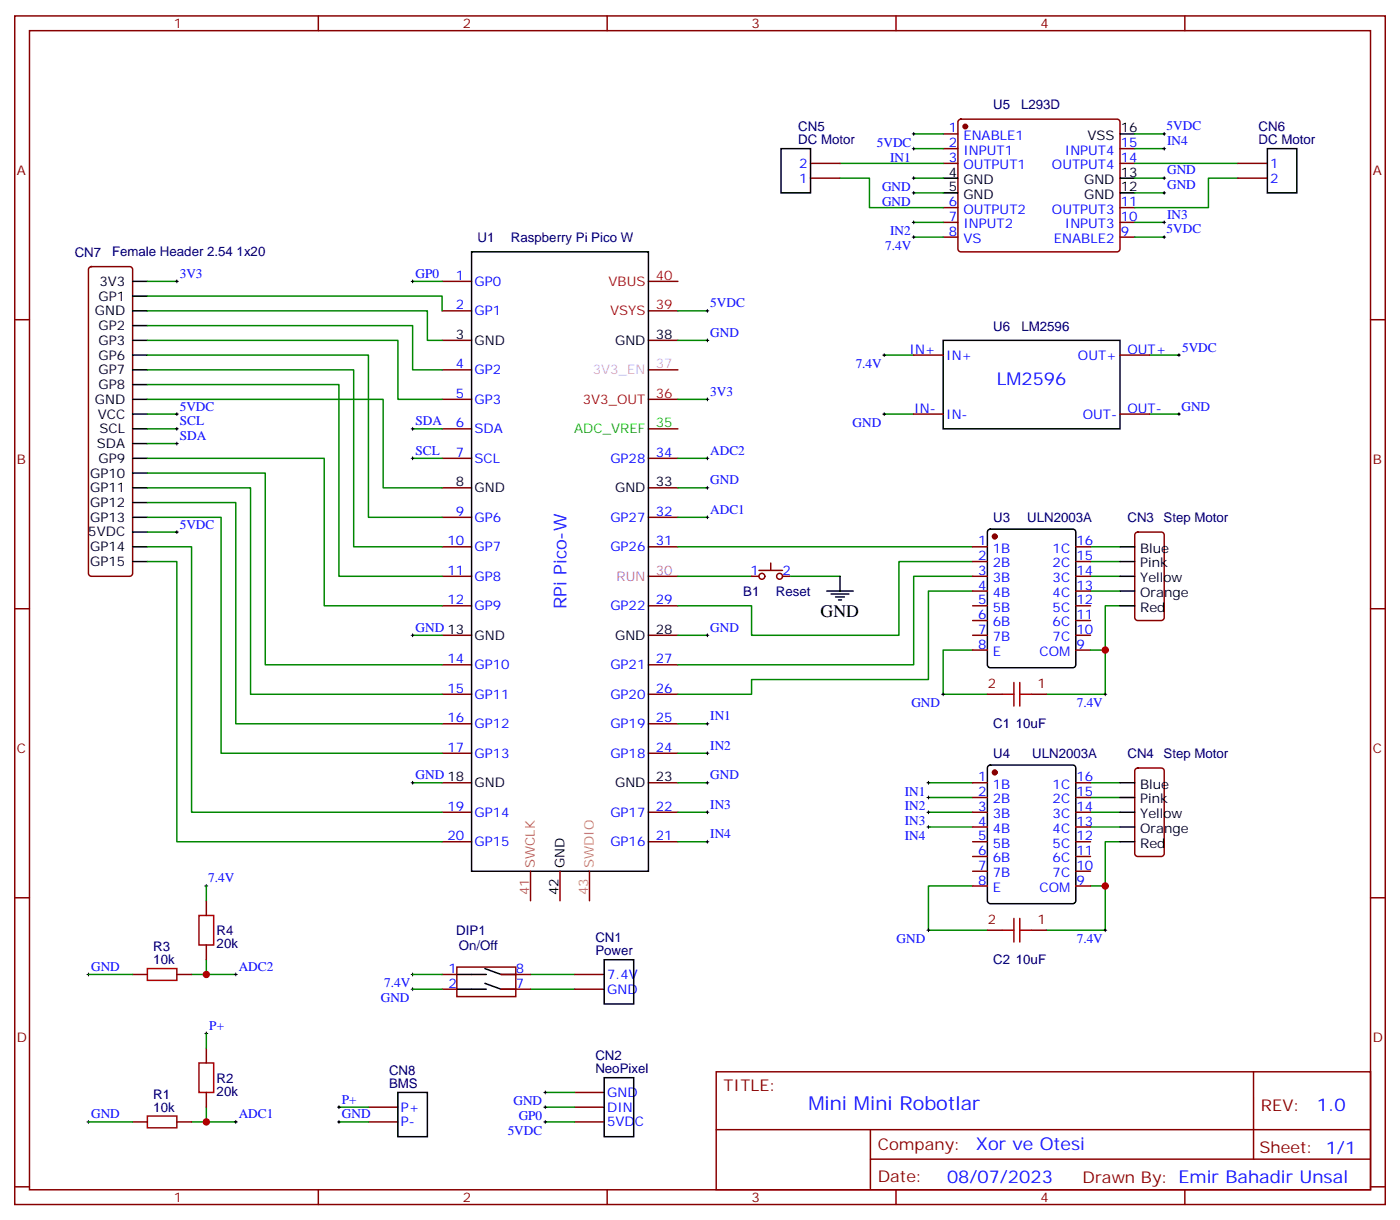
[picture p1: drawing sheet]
<svg xmlns="http://www.w3.org/2000/svg" width="335mm" height="292mm" viewBox="0 0 335 292" stroke-linecap="round" stroke-linejoin="round" font-family="sans-serif">
<g fill="none" stroke="#008700" stroke-width=".35">
<path d="M201.1 39.1h24.7M218.7 32h7.1M218.7 35.6h7.1M271.6 32h7.1M271.6 35.6h7.1M271.6 39.1h24.7M201.1 42.6h7v7.1h17.7M218.7 56.7h7.1M218.7 53.2h7.1M218.7 42.6h7.1M218.7 46.1h7.1M271.6 56.7h7.1"/>
<path d="M271.6 53.2h7.1M271.6 42.6h7.1M271.6 46.1h7.1M296.3 42.6h-7v7.1h-17.7M35.3 70.8h70.5v3.6M35.3 74.4h67v7h3.5M35.3 77.9h63.5v10.6h7M35.3 67.3h7M98.8 67.3h7M162.3 74.4h7M35.3 81.4h59.9v14.1h10.6M35.3 95.5h56.4v21.2h14.1"/>
<path d="M35.3 84.9h52.9v38.9h17.6M35.3 88.5h49.4v42.3h21.1M35.3 92h45.8v45.9h24.7M35.3 99.1h7M162.3 81.4h7M162.3 95.5h7M211.7 99.1h7M211.7 84.9h7M275.2 99.1h7M275.2 84.9h7M35.3 113.2h28.2v45.8h42.3M35.3 116.7h24.7v49.4h45.8"/>
<path d="M35.3 109.6h42.3v35.3h28.2M35.3 102.6h7M35.3 106.1h7M98.8 102.6h7M98.8 109.6h7M162.3 109.6h7M162.3 116.7h7M35.3 120.2h21.1v52.9h49.4M35.3 123.8h17.6v56.4h52.9M35.3 130.8h10.6v63.5h59.9M35.3 134.3h7v67.1h63.5M35.3 127.3h7"/>
<path d="M162.3 137.9h17.6M162.3 130.8h70.5M162.3 123.8h7M189.1 137.9h12M232.8 134.3h-17.6v17.7h-35.3v-7.1h-17.6M232.8 137.9h-14.1v21.1h-56.4M261.1 130.8h7M261.1 134.3h7M261.1 137.9h7M98.8 152h7M162.3 152h7M232.8 155.5h-7v10.6h10.6"/>
<path d="M232.8 141.4h-10.6v21.2h-42.3v3.5h-17.6M261.1 141.4h7M264.6 155.5v10.6h-14.1M268.1 144.9h-3.5v10.6h-3.5M162.3 173.1h7M98.8 187.3h7M162.3 187.3h7M162.3 194.3h7M162.3 180.2h7M222.2 187.3h10.6M222.2 190.8h10.6M222.2 194.3h10.6"/>
<path d="M222.2 197.8h10.6M261.1 187.3h7M261.1 190.8h7M261.1 194.3h7M261.1 197.8h7M49.4 211.9v3.6M162.3 201.4h7M232.8 211.9h-10.6v10.6h14.2M264.6 211.9v10.6h-14.1M268.1 201.4h-3.5v10.5h-3.5M21.2 233.1h10.5M49.4 229.6v3.5h-3.5"/>
<path d="M49.4 233.1h7M98.8 236.6h7M98.8 233.1h7M127 236.6h10.6M127 233.1h10.6M49.4 247.2v3.6M21.2 268.4h10.5M49.4 264.9v3.5h-3.5M49.4 268.4h7M81.1 264.9h7.1M81.1 268.4h7.1M130.5 261.3h7.1"/>
<path d="M130.5 264.9h7.1M130.5 268.4h7.1"/>
</g>
<g fill="none" stroke="#000" stroke-width=".35">
<path d="M187 35.6h7v10.5h-7zM268.1 32h3.5M303.4 35.6h7v10.5h-7zM225.8 42.6h3.5M225.8 46.1h3.5M268.1 42.6h3.5M268.1 46.1h3.5M31.7 77.9h3.6M31.7 74.4h3.6M31.7 70.8h3.6M31.7 67.3h3.6M112.9 60.3h42.3v148.1h-42.3z"/>
<path d="M31.7 99.1h3.6M31.7 95.5h3.6M31.7 92h3.6M31.7 88.5h3.6M31.7 84.9h3.6M31.7 81.4h3.6M225.8 81.4h42.3v21.2h-42.3zM31.7 116.7h3.6M31.7 113.2h3.6M31.7 109.6h3.6M31.7 106.1h3.6M31.7 102.6h3.6"/>
<path d="M31.7 134.3h3.6M31.7 130.8h3.6M31.7 127.3h3.6M31.7 123.8h3.6M31.7 120.2h3.6M201.1 137.9v3.5M236.6 126.8l.5-.2h19.7a.71 .71 0 0 1 .7 .7v31.7a.76 .76 0 0 1-.7 .7h-19.7a.76 .76 0 0 1-.7-.7v-31.7zM268.1 134.3h3.5M268.1 130.8h3.5M268.1 137.9h3.5M197.9 141.4h6.4M199 142.1h4.2"/>
<path d="M200 142.8h2.1M200.7 143.5h.7M268.1 141.4h3.5M268.1 144.9h3.5M236.6 183.2l.5-.2h19.7a.71 .71 0 0 1 .7 .7v31.8a.76 .76 0 0 1-.7 .7h-19.7a.76 .76 0 0 1-.7-.7v-31.8zM268.1 187.3h3.5M268.1 190.8h3.5M268.1 194.3h3.5M268.1 197.8h3.5M268.1 201.4h3.5M109.4 233.1h7M109.4 236.6h7"/>
<path d="M116.1 231.7l3.8 1.4h3.6M116.1 235.2l3.8 1.4h3.6M144.6 229.6h7.1v10.6h-7.1zM144.6 257.8h7.1v14.1h-7.1zM95.2 261.3h7.1v10.6h-7.1z"/>
</g>
<g fill="none" stroke="#870000" stroke-width=".35">
<path d="M3.5 3.8h328.1v284.3h-328.1zM7.1 7.3h321v277.3h-321zM76.2 3.8v3.5M145.3 3.8v3.5M214.5 3.8v3.5M283.6 3.8v3.5M194 39.1h7.1M225.8 32h3.5M225.8 35.6h3.5M225.8 39.1h3.5M229.5 28.7l.5-.2h37.4a.71 .71 0 0 1 .7 .7v30.3a.76 .76 0 0 1-.7 .8h-37.4a.76 .76 0 0 1-.7-.8v-30.3zM268.1 35.6h3.5"/>
<path d="M268.1 39.1h3.5M296.3 39.1h7.1M194 42.6h7.1M225.8 49.7h3.5M225.8 53.2h3.5M225.8 56.7h3.5M268.1 49.7h3.5M268.1 53.2h3.5M268.1 56.7h3.5M296.3 42.6h7.1M3.5 76.5h3.6M21.4 64l.5-.2h9.1a.71 .71 0 0 1 .7 .7v72.7a.76 .76 0 0 1-.7 .7h-9.1a.76 .76 0 0 1-.7-.7v-72.7z"/>
<path d="M105.8 67.3h7.1M105.8 74.4h7.1M155.2 67.3h7.1M155.2 74.4h7.1M328.1 76.5h3.5M105.8 81.4h7.1M105.8 88.5h7.1M105.8 95.5h7.1M155.2 81.4h7.1M155.2 88.5h7.1M155.2 95.5h7.1M218.7 99.1h7.1"/>
<path d="M218.7 84.9h7.1M268.1 99.1h7.1M268.1 84.9h7.1M105.8 102.6h7.1M105.8 109.6h7.1M105.8 116.7h7.1M155.2 102.6h7.1M155.2 109.6h7.1M155.2 116.7h7.1M105.8 123.8h7.1M105.8 130.8h7.1M105.8 137.9h7.1"/>
<path d="M155.2 123.8h7.1M155.2 130.8h7.1M155.2 137.9h7.1M179.9 137.9h1.8M181.7 136.5h5.6M184.5 134.7v1.8M187.3 137.9h1.8M232.8 130.8h3.6M232.8 137.9h3.6M232.8 134.3h3.6M257.5 130.8h3.6M257.5 137.9h3.6"/>
<path d="M257.5 134.3h3.6M271.9 127.5l.4-.2h5.7a.71 .71 0 0 1 .7 .7v19.7a.76 .76 0 0 1-.7 .7h-5.7a.76 .76 0 0 1-.7-.7v-19.7zM3.5 145.6h3.6M105.8 144.9h7.1M105.8 152h7.1M105.8 159h7.1M155.2 144.9h7.1M155.2 152h7.1M155.2 159h7.1M232.8 144.9h3.6M232.8 152h3.6M232.8 141.4h3.6"/>
<path d="M232.8 148.4h3.6M232.8 155.5h3.6M257.5 144.9h3.6M257.5 152h3.6M257.5 141.4h3.6M257.5 148.4h3.6M257.5 155.5h3.6M328.1 145.6h3.5M105.8 166.1h7.1M105.8 173.1h7.1M155.2 166.1h7.1M155.2 173.1h7.1"/>
<path d="M236.4 166.1h3.5M246.9 166.1h3.6M105.8 180.2h7.1M105.8 187.3h7.1M105.8 194.3h7.1M155.2 180.2h7.1M155.2 187.3h7.1M155.2 194.3h7.1M232.8 187.3h3.6M232.8 194.3h3.6M232.8 190.8h3.6M232.8 197.8h3.6"/>
<path d="M257.5 187.3h3.6M257.5 194.3h3.6M257.5 190.8h3.6M257.5 197.8h3.6M271.9 183.9l.4-.2h5.7a.71 .71 0 0 1 .7 .7v19.8a.76 .76 0 0 1-.7 .7h-5.7a.76 .76 0 0 1-.7-.7v-19.8zM3.5 214.8h3.6M49.4 215.5v3.5M105.8 201.4h7.1M127 208.4v7.1M134.1 208.4v7.1M141.1 208.4v7.1M155.2 201.4h7.1"/>
<path d="M232.8 201.4h3.6M232.8 204.9h3.6M232.8 208.4h3.6M232.8 211.9h3.6M257.5 201.4h3.6M257.5 204.9h3.6M257.5 208.4h3.6M257.5 211.9h3.6M328.1 214.8h3.5M31.7 233.1h3.6M42.3 233.1h3.6M49.4 226.1v3.5"/>
<path d="M105.8 236.6h3.6M105.8 233.1h3.6M109.4 231.4h14.1v7h-14.1zM119.9 236.6h7.1M119.9 233.1h7.1M137.6 236.6h7M137.6 233.1h7M236.4 222.5h3.5M246.9 222.5h3.6M49.4 250.8v3.5M171.4 256.4h156.7v28.2h-156.7zM300.1 256.4v20.9"/>
<path d="M31.7 268.4h3.6M42.3 268.4h3.6M49.4 261.3v3.6M88.2 264.9h7M88.2 268.4h7M137.6 261.3h7M137.6 264.9h7M137.6 268.4h7M171.5 270.2h156.5M208.4 277.3h119.6M208.4 270.2v14.2M3.5 283.9h3.6"/>
<path d="M76.2 284.6v3.5M145.3 284.6v3.5M214.5 284.6v3.5M283.6 284.6v3.5M328.1 283.9h3.5"/>
<circle cx="182.4" cy="137.9" r=".71"/>
<circle cx="186.6" cy="137.9" r=".71"/>
</g>
<g fill="none" stroke="#000" stroke-width=".24">
<path d="M218.4 32h.7M218.4 35.6h.7M218.7 31.7v.7M218.7 35.2v.7M278.3 32h.7M278.3 35.6h.7M278.7 31.7v.7M278.7 35.2v.7M218.4 56.7h.7M218.4 53.2h.7M218.4 42.6h.7M218.4 46.1h.7"/>
<path d="M218.7 42.3v.7M218.7 45.8v.7M218.7 52.8v.8M218.7 56.4v.7M278.3 56.7h.7M278.3 53.2h.7M278.3 42.6h.7M278.3 46.1h.7M278.7 42.3v.7M278.7 45.8v.7M278.7 52.8v.8M278.7 56.4v.7"/>
<path d="M42 67.3h.7M42.3 67v.7M98.4 67.3h.7M98.8 67v.7M169 74.4h.7M169.3 74v.7M42 99.1h.7M42.3 98.7v.7M169 81.4h.7M169 95.5h.7M169.3 81.1v.7M169.3 95.2v.7"/>
<path d="M211.3 99.1h.7M211.3 84.9h.7M211.7 84.6v.7M211.7 98.7v.7M281.9 99.1h.7M281.9 84.9h.7M282.2 84.6v.7M282.2 98.7v.7M42 102.6h.7M42 106.1h.7M42.3 102.2v.7M42.3 105.8v.7"/>
<path d="M98.4 102.6h.7M98.4 109.6h.7M98.8 102.2v.7M98.8 109.3v.7M169 109.6h.7M169 116.7h.7M169.3 109.3v.7M169.3 116.3v.8M42 127.3h.7M42.3 126.9v.7M169 123.8h.7M169.3 123.4v.7"/>
<path d="M98.4 152h.7M98.8 151.6v.7M169 152h.7M169.3 151.6v.7M169 173.1h.7M169.3 172.8v.7M169.3 179.8v.8M225.4 166.1h.7M225.8 165.7v.7M264.2 166.1h.7M264.6 165.7v.7M98.4 187.3h.7"/>
<path d="M98.8 186.9v.7M169 180.2h.7M169 194.3h.7M169 187.3h.7M169.3 186.9v.7M169.3 194v.7M221.9 194.3h.7M221.9 187.3h.7M221.9 190.8h.7M221.9 197.8h.7M222.2 186.9v.7M222.2 190.4v.7"/>
<path d="M222.2 194v.7M222.2 197.5v.7M49 211.9h.7M49.4 211.6v.7M169 201.4h.7M169.3 201v.7M20.8 233.1h.7M21.2 232.8v.7M56.1 233.1h.7M56.4 232.8v.7M98.4 233.1h.7M98.4 236.6h.7"/>
<path d="M98.8 232.8v.7M98.8 236.3v.7M221.9 222.5h.7M222.2 222.2v.7M264.2 222.5h.7M264.6 222.2v.7M49 247.2h.7M49.4 246.9v.7M20.8 268.4h.7M21.2 268v.7M56.1 268.4h.7M56.4 268v.7"/>
<path d="M80.8 264.9h.7M80.8 268.4h.7M81.1 264.5v.7M81.1 268v.7M130.2 264.9h.7M130.2 268.4h.7M130.2 261.3h.7M130.5 261v.7M130.5 264.5v.7M130.5 268v.7"/>
</g>
<g fill="#870000" stroke="#870000" stroke-width=".35">
<circle cx="231.1" cy="30.3" r=".53"/>
<circle cx="238.1" cy="128.3" r=".53"/>
<circle cx="238.1" cy="184.8" r=".53"/>
</g>
<path d="M239.9 166.1h2.8M242.7 163.3v5.6M244.1 163.3v5.6M244.1 166.1h2.8M47.6 219h3.6v7.1h-3.6zM242.7 219.7v5.7M244.1 219.7v5.7M35.3 231.7h7v2.8h-7zM239.9 222.5h2.8M244.1 222.5h2.8M47.6 254.3h3.6v7h-3.6zM35.3 267h7v2.8h-7z" fill="none" stroke="#a10000" stroke-width=".35"/>
<g fill="#c00">
<circle cx="264.6" cy="211.9" r=".88"/>
<circle cx="264.6" cy="155.5" r=".88"/>
<circle cx="49.4" cy="233.1" r=".88"/>
<circle cx="49.4" cy="268.4" r=".88"/>
</g>
<text font-size="4.6" fill="#00f" x="193.5" y="265.4">Mini Mini Robotlar</text>
<g font-size="4.2" fill="#00f">
<text x="238.6" y="92">LM2596</text>
<text x="135.6" y="145.7" transform="rotate(-90 135.6 145.7)">RPi Pico-W</text>
<text x="315.2" y="265.7">1.0</text>
<text x="233.6" y="275.2">Xor ve Otesi</text>
<text x="226.7" y="283">08/07/2023</text>
</g>
<text font-size="4.2" x="196.4" y="147.6">GND</text>
<g font-size="3.9" fill="#800">
<text x="173.2" y="261">TITLE:</text>
<text x="301.8" y="265.7">REV:</text>
<text x="210.1" y="275.2">Company:</text>
<text x="301.5" y="275.8">Sheet: 1/1</text>
<text x="210.1" y="282.9">Date:</text>
<text x="259.2" y="282.9">Drawn By: Emir Bahadir Unsal</text>
</g>
<g font-size="3.2" fill="#800">
<text x="41.6" y="6.8">1</text>
<text x="110.8" y="6.8">2</text>
<text x="179.9" y="6.8">3</text>
<text x="249.1" y="6.8">4</text>
<text x="4.1" y="41.9">A</text>
<text x="328.6" y="41.9">A</text>
<text x="4.1" y="111.1">B</text>
<text x="328.6" y="111.1">B</text>
<text x="236.5" y="164.7">2</text>
<text x="248.4" y="164.7">1</text>
<text x="4.1" y="180.2">C</text>
<text x="328.6" y="180.2">C</text>
<text x="236.5" y="221.1">2</text>
<text x="248.4" y="221.1">1</text>
<text x="4.1" y="249.3">D</text>
<text x="328.6" y="249.3">D</text>
<text x="41.6" y="287.6">1</text>
<text x="110.8" y="287.6">2</text>
<text x="179.9" y="287.6">3</text>
<text x="249.1" y="287.6">4</text>
</g>
<g font-size="3.2" fill="#000080">
<text x="237.8" y="26.2">U5</text>
<text x="244.4" y="26.2">L293D</text>
<text x="191.1" y="34.5">DC Motor</text>
<text x="191.1" y="31.4">CN5</text>
<text x="301.3" y="34.5">DC Motor</text>
<text x="301.3" y="31.3">CN6</text>
<text x="114.3" y="57.9">U1</text>
<text x="122.3" y="57.9">Raspberry Pi Pico W</text>
<text x="17.9" y="61.4">CN7</text>
<text x="26.8" y="61.3">Female Header 2.54 1x20</text>
<text x="237.8" y="79.1">U6</text>
<text x="244.5" y="79.1">LM2596</text>
<text x="237.8" y="124.9">U3</text>
<text x="245.9" y="124.9">ULN2003A</text>
<text x="269.9" y="124.9">CN3</text>
<text x="278.5" y="124.9">Step Motor</text>
<text x="177.9" y="142.6">B1</text>
<text x="185.7" y="142.6">Reset</text>
<text x="237.8" y="174.3">C1</text>
<text x="243.2" y="174.3">10uF</text>
<text x="237.8" y="181.3">U4</text>
<text x="247.1" y="181.3">ULN2003A</text>
<text x="269.9" y="181.3">CN4</text>
<text x="278.5" y="181.3">Step Motor</text>
<text x="36.7" y="227.5">R3</text>
<text x="51.9" y="226.9">20k</text>
<text x="51.9" y="223.7">R4</text>
<text x="109.2" y="223.7">DIP1</text>
<text x="109.8" y="227.3">On/Off</text>
<text x="142.5" y="225.3">CN1</text>
<text x="36.7" y="230.6">10k</text>
<text x="142.5" y="228.5">Power</text>
<text x="237.8" y="230.7">C2</text>
<text x="243.2" y="230.7">10uF</text>
<text x="93.1" y="257.1">CN8</text>
<text x="142.5" y="256.8">NeoPixel</text>
<text x="142.5" y="253.5">CN2</text>
<text x="36.7" y="262.9">R1</text>
<text x="51.9" y="262.1">20k</text>
<text x="51.9" y="259">R2</text>
<text x="93.1" y="260.3">BMS</text>
<text x="36.7" y="265.9">10k</text>
</g>
<g font-size="3.2" fill="#00f">
<text x="209.9" y="35.2">5VDC</text>
<text x="227.1" y="31.7">1</text>
<text x="227.1" y="35.2">2</text>
<text x="230.6" y="33.4">ENABLE1</text>
<text x="268.3" y="35.2">15</text>
<text x="279.3" y="31.2">5VDC</text>
<text x="279.4" y="34.7">IN4</text>
<text x="191.3" y="40.1">2</text>
<text x="213.1" y="38.7">IN1</text>
<text x="227.1" y="38.7">3</text>
<text x="230.6" y="37">INPUT1</text>
<text x="230.6" y="40.5">OUTPUT1</text>
<text x="251.8" y="40.5">OUTPUT4</text>
<text x="254.9" y="37">INPUT4</text>
<text x="268.3" y="38.7">14</text>
<text x="279.4" y="41.7">GND</text>
<text x="304.1" y="40.1">1</text>
<text x="191.3" y="43.7">1</text>
<text x="211.2" y="45.7">GND</text>
<text x="279.4" y="45.3">GND</text>
<text x="304.1" y="43.7">2</text>
<text x="211.2" y="49.2">GND</text>
<text x="227.1" y="49.3">6</text>
<text x="227.1" y="52.8">7</text>
<text x="230.6" y="51.1">OUTPUT2</text>
<text x="251.8" y="51.1">OUTPUT3</text>
<text x="268.3" y="52.8">10</text>
<text x="268.3" y="49.3">11</text>
<text x="279.4" y="52.3">IN3</text>
<text x="211.9" y="59.8">7.4V</text>
<text x="213.1" y="56.3">IN2</text>
<text x="227.1" y="56.4">8</text>
<text x="230.6" y="54.6">INPUT2</text>
<text x="230.6" y="58.1">VS</text>
<text x="252.3" y="58.1">ENABLE2</text>
<text x="254.9" y="54.6">INPUT3</text>
<text x="268.3" y="56.4">9</text>
<text x="279.3" y="55.8">5VDC</text>
<text x="43" y="66.4">3V3</text>
<text x="99.5" y="66.4">GP0</text>
<text x="109.1" y="67">1</text>
<text x="113.6" y="68.4">GP0</text>
<text x="109.1" y="74">2</text>
<text x="113.6" y="75.4">GP1</text>
<text x="170" y="73.5">5VDC</text>
<text x="170" y="80.5">GND</text>
<text x="109.1" y="88.1">4</text>
<text x="113.6" y="89.5">GP2</text>
<text x="204.8" y="88.1">7.4V</text>
<text x="217.7" y="84.6">IN+</text>
<text x="226.5" y="86">IN+</text>
<text x="258" y="86">OUT+</text>
<text x="269.9" y="84.6">OUT+</text>
<text x="283" y="84.1">5VDC</text>
<text x="109.1" y="95.2">5</text>
<text x="170" y="94.7">3V3</text>
<text x="43" y="101.7">SCL</text>
<text x="43" y="98.2">5VDC</text>
<text x="99.5" y="101.7">SDA</text>
<text x="113.6" y="96.6">GP3</text>
<text x="218.9" y="98.7">IN-</text>
<text x="226.5" y="100.1">IN-</text>
<text x="259.2" y="100.1">OUT-</text>
<text x="269.9" y="98.7">OUT-</text>
<text x="282.8" y="98.2">GND</text>
<text x="43" y="105.2">SDA</text>
<text x="109.1" y="102.2">6</text>
<text x="113.6" y="103.6">SDA</text>
<text x="204.1" y="102.2">GND</text>
<text x="99.5" y="108.8">SCL</text>
<text x="109.1" y="109.3">7</text>
<text x="113.6" y="110.7">SCL</text>
<text x="146.1" y="110.7">GP28</text>
<text x="157" y="109.3">34</text>
<text x="170" y="108.8">ADC2</text>
<text x="170" y="115.8">GND</text>
<text x="109.1" y="123.4">9</text>
<text x="113.6" y="124.8">GP6</text>
<text x="146.1" y="124.8">GP27</text>
<text x="157" y="123.4">32</text>
<text x="170" y="122.9">ADC1</text>
<text x="43" y="126.5">5VDC</text>
<text x="107.1" y="130.5">10</text>
<text x="113.6" y="131.9">GP7</text>
<text x="146.1" y="131.9">GP26</text>
<text x="157" y="130.5">31</text>
<text x="234.2" y="130.5">1</text>
<text x="257.7" y="130.5">16</text>
<text x="107.1" y="137.5">11</text>
<text x="179.7" y="137.5">1</text>
<text x="187.3" y="137.5">2</text>
<text x="234.2" y="134">2</text>
<text x="234.2" y="137.5">3</text>
<text x="237.7" y="132.2">1B</text>
<text x="237.7" y="135.7">2B</text>
<text x="252" y="135.7">2C</text>
<text x="252" y="132.2">1C</text>
<text x="257.7" y="137.5">14</text>
<text x="257.7" y="134">15</text>
<text x="113.6" y="138.9">GP8</text>
<text x="234.2" y="141">4</text>
<text x="237.7" y="139.3">3B</text>
<text x="237.7" y="142.8">4B</text>
<text x="252" y="142.8">4C</text>
<text x="252" y="139.3">3C</text>
<text x="257.7" y="141">13</text>
<text x="107.1" y="144.6">12</text>
<text x="113.6" y="146">GP9</text>
<text x="146.1" y="146">GP22</text>
<text x="157" y="144.6">29</text>
<text x="234.2" y="144.6">5</text>
<text x="234.2" y="148.1">6</text>
<text x="237.7" y="146.3">5B</text>
<text x="237.7" y="149.9">6B</text>
<text x="252" y="149.9">6C</text>
<text x="252" y="146.3">5C</text>
<text x="257.7" y="148.1">11</text>
<text x="257.7" y="144.6">12</text>
<text x="99.5" y="151.1">GND 13</text>
<text x="170" y="151.1">GND</text>
<text x="234.2" y="151.6">7</text>
<text x="234.2" y="155.2">8</text>
<text x="237.7" y="153.4">7B</text>
<text x="252" y="153.4">7C</text>
<text x="257.7" y="155.2">9</text>
<text x="257.7" y="151.6">10</text>
<text x="107.1" y="158.7">14</text>
<text x="113.6" y="160.1">GP10</text>
<text x="146.1" y="160.1">GP21</text>
<text x="157" y="158.7">27</text>
<text x="237.7" y="156.9">E</text>
<text x="248.8" y="156.9">COM</text>
<text x="107.1" y="165.7">15</text>
<text x="113.6" y="167.1">GP11</text>
<text x="146.1" y="167.1">GP20</text>
<text x="157" y="165.7">26</text>
<text x="107.1" y="172.8">16</text>
<text x="157" y="172.8">25</text>
<text x="170" y="172.3">IN1</text>
<text x="218.2" y="169.2">GND</text>
<text x="257.8" y="169.2">7.4V</text>
<text x="107.1" y="179.8">17</text>
<text x="113.6" y="174.2">GP12</text>
<text x="146.1" y="174.2">GP19</text>
<text x="157" y="179.8">24</text>
<text x="170" y="179.3">IN2</text>
<text x="113.6" y="181.3">GP13</text>
<text x="146.1" y="181.3">GP18</text>
<text x="99.5" y="186.4">GND 18</text>
<text x="170" y="186.4">GND</text>
<text x="216.6" y="190.4">IN1</text>
<text x="234.2" y="186.9">1</text>
<text x="234.2" y="190.4">2</text>
<text x="237.7" y="188.7">1B</text>
<text x="252" y="188.7">1C</text>
<text x="257.7" y="190.4">15</text>
<text x="257.7" y="186.9">16</text>
<text x="107.1" y="194">19</text>
<text x="113.6" y="195.4">GP14</text>
<text x="146.1" y="195.4">GP17</text>
<text x="157" y="194">22</text>
<text x="170" y="193.4">IN3</text>
<text x="216.6" y="193.9">IN2</text>
<text x="216.6" y="197.4">IN3</text>
<text x="234.2" y="194">3</text>
<text x="234.2" y="197.5">4</text>
<text x="237.7" y="192.2">2B</text>
<text x="237.7" y="195.7">3B</text>
<text x="252" y="195.7">3C</text>
<text x="252" y="192.2">2C</text>
<text x="257.7" y="197.5">13</text>
<text x="257.7" y="194">14</text>
<text x="107.1" y="201">20</text>
<text x="113.6" y="202.4">GP15</text>
<text x="146.1" y="202.4">GP16</text>
<text x="157" y="201">21</text>
<text x="170" y="200.5">IN4</text>
<text x="216.6" y="200.9">IN4</text>
<text x="234.2" y="201">5</text>
<text x="237.7" y="199.2">4B</text>
<text x="237.7" y="202.8">5B</text>
<text x="252" y="202.8">5C</text>
<text x="252" y="199.2">4C</text>
<text x="257.7" y="201">12</text>
<text x="234.2" y="204.5">6</text>
<text x="234.2" y="208.1">7</text>
<text x="237.7" y="206.3">6B</text>
<text x="237.7" y="209.8">7B</text>
<text x="252" y="209.8">7C</text>
<text x="252" y="206.3">6C</text>
<text x="257.7" y="208.1">10</text>
<text x="257.7" y="204.5">11</text>
<text x="49.9" y="211.1">7.4V</text>
<text x="234.2" y="211.6">8</text>
<text x="237.7" y="213.4">E</text>
<text x="248.8" y="213.4">COM</text>
<text x="257.7" y="211.6">9</text>
<text x="214.6" y="225.6">GND</text>
<text x="257.8" y="225.6">7.4V</text>
<text x="21.8" y="232.2">GND</text>
<text x="57.1" y="232.2">ADC2</text>
<text x="107.3" y="232.8">1</text>
<text x="123.5" y="232.8">8</text>
<text x="91.2" y="239.7">GND</text>
<text x="91.9" y="236.2">7.4V</text>
<text x="107.3" y="236.3">2</text>
<text x="123.5" y="236.3">7</text>
<text x="145.3" y="234.2">7.4V</text>
<text x="145.3" y="237.7">GND</text>
<text x="50.1" y="246.3">P+</text>
<text x="81.8" y="264">P+</text>
<text x="145.3" y="262.4">GND</text>
<text x="21.8" y="267.5">GND</text>
<text x="57.1" y="267.5">ADC1</text>
<text x="81.8" y="267.5">GND</text>
<text x="96" y="265.9">P+</text>
<text x="96" y="269.5">P-</text>
<text x="122.9" y="264.4">GND</text>
<text x="124.2" y="268">GP0</text>
<text x="145.3" y="265.9">DIN</text>
<text x="145.3" y="269.5">5VDC</text>
<text x="121.5" y="271.5">5VDC</text>
</g>
<g font-size="3.2">
<text x="260.3" y="33.4">VSS</text>
<text x="268.3" y="31.7">16</text>
<text x="227.1" y="42.3">4</text>
<text x="227.1" y="45.8">5</text>
<text x="230.6" y="44">GND</text>
<text x="230.6" y="47.6">GND</text>
<text x="259.5" y="47.6">GND</text>
<text x="259.5" y="44">GND</text>
<text x="268.3" y="45.8">12</text>
<text x="268.3" y="42.3">13</text>
<text x="23.6" y="71.9">GP1</text>
<text x="23.8" y="68.4">3V3</text>
<text x="22.7" y="75.4">GND</text>
<text x="23.6" y="82.5">GP3</text>
<text x="23.6" y="79">GP2</text>
<text x="109.1" y="81.1">3</text>
<text x="113.6" y="82.5">GND</text>
<text x="147.2" y="82.5">GND</text>
<text x="157" y="81.1">38</text>
<text x="23.6" y="89.5">GP7</text>
<text x="23.6" y="86">GP6</text>
<text x="23.6" y="93.1">GP8</text>
<text x="22.7" y="96.6">GND</text>
<text x="23.4" y="100.1">VCC</text>
<text x="23.2" y="107.2">SDA</text>
<text x="23.8" y="103.6">SCL</text>
<text x="23.6" y="110.7">GP9</text>
<text x="21.6" y="117.8">GP11</text>
<text x="21.6" y="114.2">GP10</text>
<text x="109.1" y="116.3">8</text>
<text x="113.6" y="117.8">GND</text>
<text x="147.2" y="117.8">GND</text>
<text x="157" y="116.3">33</text>
<text x="21.6" y="124.8">GP13</text>
<text x="21.6" y="121.3">GP12</text>
<text x="21.1" y="128.3">5VDC</text>
<text x="21.6" y="131.9">GP14</text>
<text x="21.6" y="135.4">GP15</text>
<text x="272.9" y="132.2">Blue</text>
<text x="272.9" y="135.7">Pink</text>
<text x="272.9" y="139.3">Yellow</text>
<text x="272.9" y="142.8">Orange</text>
<text x="272.9" y="146.3">Red</text>
<text x="113.6" y="153">GND</text>
<text x="147.2" y="153">GND</text>
<text x="157" y="151.6">28</text>
<text x="113.6" y="188.3">GND</text>
<text x="147.2" y="188.3">GND</text>
<text x="157" y="186.9">23</text>
<text x="272.9" y="188.7">Blue</text>
<text x="272.9" y="192.2">Pink</text>
<text x="272.9" y="195.7">Yellow</text>
<text x="272.9" y="199.2">Orange</text>
<text x="272.9" y="202.8">Red</text>
<text x="135.1" y="207.7" transform="rotate(-90 135.1 207.7)">GND</text>
<text x="133.7" y="214.2" transform="rotate(-90 133.7 214.2)">42</text>
</g>
<g font-size="3.2" fill="#f00">
<text x="145.7" y="68.4">VBUS</text>
<text x="157" y="67">40</text>
<text x="146.1" y="75.4">VSYS</text>
<text x="157" y="74">39</text>
<text x="157" y="95.2">36</text>
<text x="139.5" y="96.6">3V3_OUT</text>
</g>
<g font-size="3.2" fill="#f6f">
<text x="141.9" y="89.5">3V3_EN</text>
<text x="157" y="88.1">37</text>
</g>
<g font-size="3.2" fill="#0f0">
<text x="137.5" y="103.6">ADC_VREF</text>
<text x="157" y="102.2">35</text>
</g>
<g font-size="3.2" fill="#f0f">
<text x="157" y="137.5">30</text>
<text x="147.6" y="138.9">RUN</text>
</g>
<g font-size="3.2" fill="#f90">
<text x="128.1" y="207.7" transform="rotate(-90 128.1 207.7)">SWCLK</text>
<text x="126.6" y="214.2" transform="rotate(-90 126.6 214.2)">41</text>
</g>
<g font-size="3.2" fill="#fc0">
<text x="142.2" y="207.7" transform="rotate(-90 142.2 207.7)">SWDIO</text>
<text x="140.8" y="214.2" transform="rotate(-90 140.8 214.2)">43</text>
</g>
</svg>
